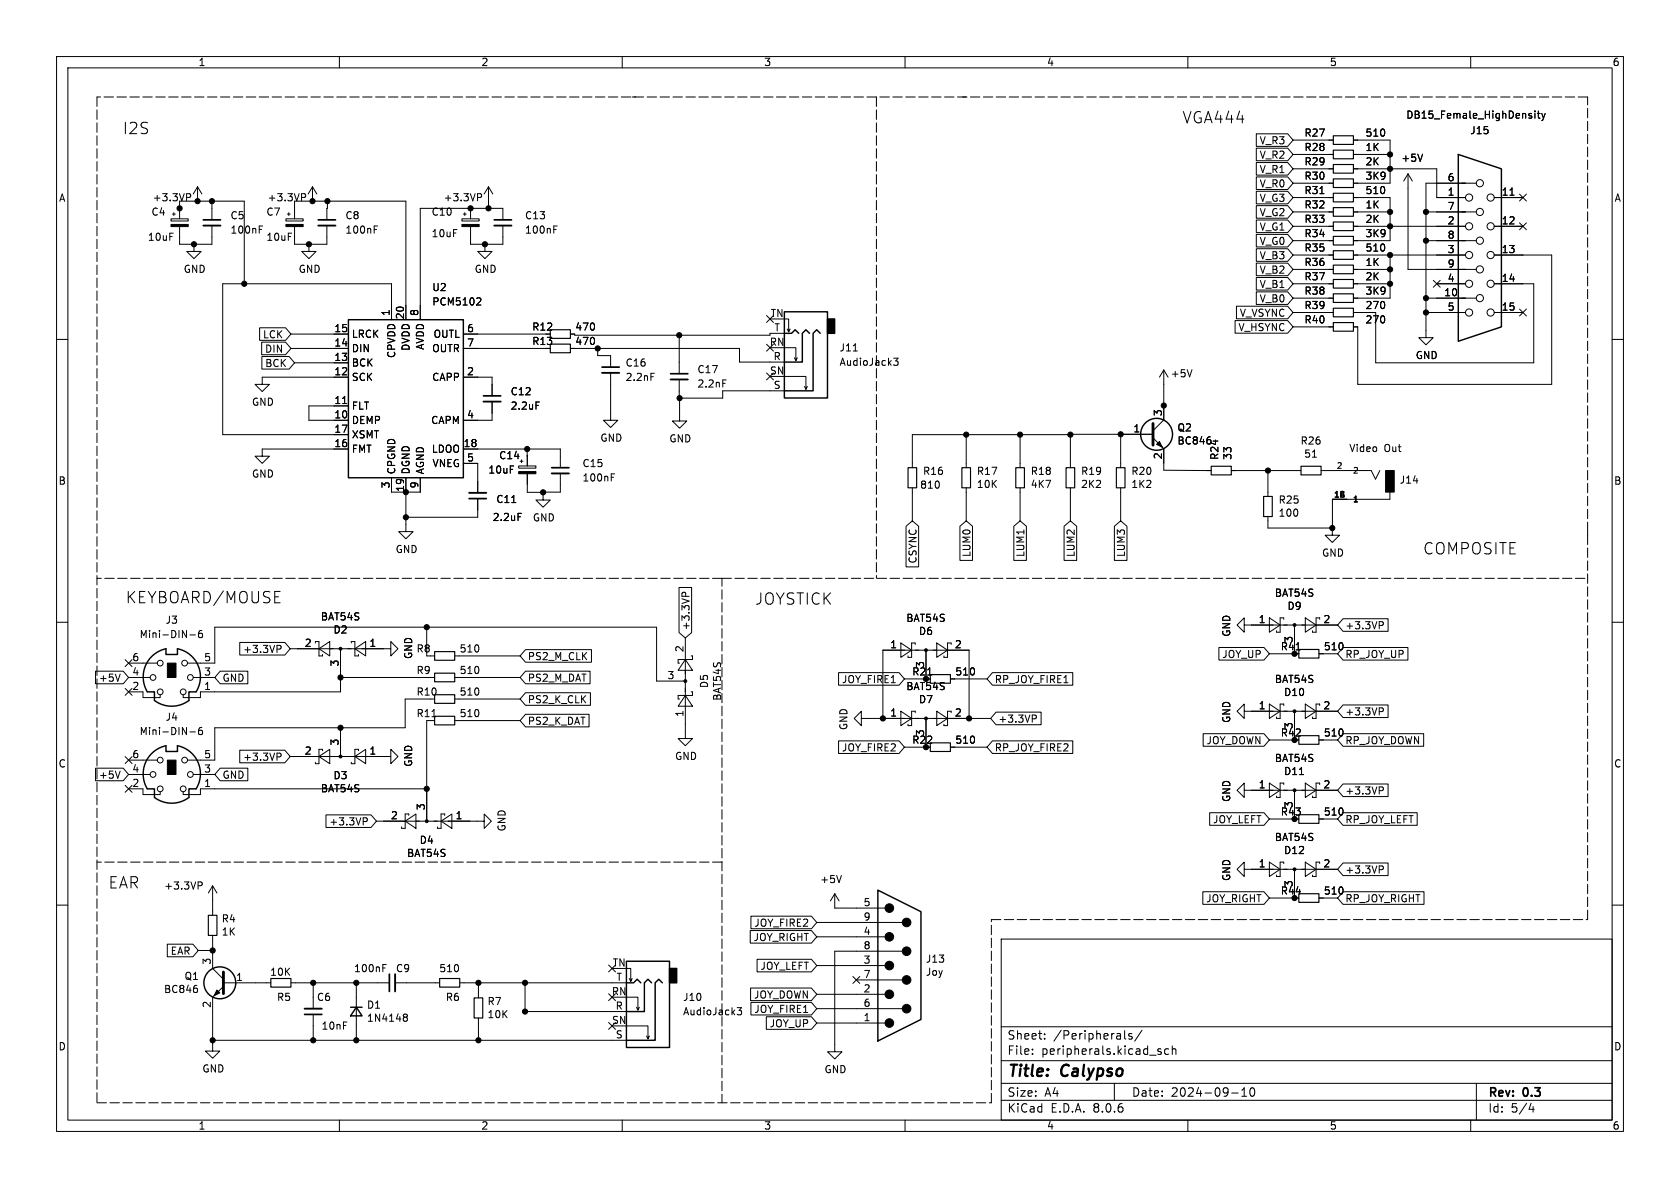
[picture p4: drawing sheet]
<svg xmlns="http://www.w3.org/2000/svg" width="297mm" height="210mm" viewBox="0 0 297 210" stroke-linecap="round" stroke-linejoin="round" font-family="sans-serif">
<g fill="none" stroke="#000" stroke-width=".18">
<path d="M10 10h277v190h-277zM12 12h273v186h-273zM60 10v2M110 10v2M160 10v2M210 10v2M260 10v2M271.4 19.6v.2M272 19.6v1.1l.3 .2M30.2 38.7h3.1v.4h-3.1zM30.5 37.8h.5M30.7 37.6v.5"/>
<path d="M31.7 38.7v-3.1h11.5v14.6M31.7 36.8h.2M33 34.2h.5l.2 .3-.1 .3-.6 .1M34.9 33l-.7 1.3M34.9 33v2.6M34.9 33l.8 1.3M37.5 35.6v3.3M37.5 39.9v3.3h-5.8v-3.1M45.8 39.9h.6M50.5 38.7h3.1v.4h-3.1zM50.8 37.8h.5M51.1 37.6v.5"/>
<path d="M52.1 38.7v-3.1h19.7v20.9M53.3 34.2h.5l.2 .3-.1 .3-.6 .1M55.2 33l-.7 1.3M55.2 33v2.6M55.2 33l.8 1.3M57.8 39.9v3.3h-5.7v-3.1M57.9 35.6l-.1 3.3M66.2 39.9h.6M81.7 38.7h3v.4h-3zM81.9 37.8h.5M82.2 37.6v.5M83.2 36.8v1.9"/>
<path d="M84.4 34.2h.5l.3 .3-.2 .3-.6 .1M86.4 33l-.8 1.3M86.4 33v3.8M86.4 33l.7 1.3M88.9 38.9v-2.1h-14.6v19.7M88.9 39.9v3.3h-5.7v-3.1M97.9 39.9h.6M222.1 26.2h5.5l1 1.1-1 1.1h-5.5zM222.1 38.9h5.5l1 1.1-1 1.1h-5.5zM222.1 28.7h5.5l1 1.1-1 1.2h-5.5zM222.1 33.8h5.5l1 1.1-1 1.1h-5.5zM222.1 31.3h5.5l1 1.1-1 1.1h-5.5z"/>
<path d="M222.1 23.7h5.5l1 1.1-1 1.1h-5.5zM222.1 36.4h5.5l1 1.1-1 1.1h-5.5zM228.6 27.3h7.1M228.6 32.4h7.1M228.6 29.8h7.1M228.6 34.9h7.1M228.6 24.8h7.1M228.6 37.5h7.1M233.3 34.2h.8M239.3 27.3h6.4M239.3 24.8h6.4v7.6h-6.4M239.3 29.8h14.7v5.1h5.1"/>
<path d="M239.3 34.9h6.4v7.6h-6.4M239.3 37.5h6.4M248.9 30.7v16.9h12.1M248.9 30.7l-.7 1.3M248.9 30.7l.8 1.3M251.5 27.2l-.4 1.3M252.1 37.5h8.9M261 32.4h-8.9v27.3h1.3l-1.3 1.3-1.3-1.3h1.3M264.2 34.9h5M266.9 34.5h.8M268.6 34.3l1.2 1.2M268.6 39.4l1.2 1.2"/>
<path d="M269.8 34.3l-1.2 1.2M269.8 39.4l-1.2 1.2M271.4 20.1v.8M271.8 20.1h.5M272.6 20.1l.3 .8M272.9 20.9l-.3 .4M273.2 20.1l-.3 .8M10 60h2M34.3 43.2v1.3h1.3l-1.3 1.2-1.3-1.2h1.3M45.8 40.6h.5M45.9 57.9h4.6l.9 1.2-.9 1.1h-4.6zM51.4 59.1h10.2"/>
<path d="M54.6 43.2v1.3h1.3l-1.3 1.2-1.3-1.2h1.3M66.2 40.6h.4M69.2 56.5v-6.3h-29.8v26.6h22.2M81.9 59.1h14.6M84.5 52.6l.4 .1 .1 .3-.8 .9h.8M85.7 43.2v1.3h1.3l-1.3 1.2-1.2-1.2h1.2M97.9 40.6h.4M100.8 59.1h.8M120.1 59.2v6.9M135.5 55.8l1.2 1.2M136.7 55.8l-1.2 1.2M138.7 56.4h.7v2.3l.3-.5"/>
<path d="M138.7 58.9h-2.6v.4h-34.5M139.2 58.2l.2 .5M218.3 56.7h9.3l1 1.1-1 1.1h-9.3zM218.6 54.1h9l1 1.1-1 1.2h-9zM222.1 46.5h5.5l1 1.1-1 1.1h-5.5zM222.1 41.4h5.5l1 1.1-1 1.2h-5.5zM222.1 44h5.5l1 1.1-1 1.1h-5.5zM222.1 51.6h5.5l1 1.1-1 1.1h-5.5zM222.1 49.1h5.5l1 1.1-1 1.1h-5.5zM228.6 57.8h7.1M228.6 47.6h7.1M228.6 52.7h7.1"/>
<path d="M228.6 42.5h7.1M228.6 40h7.1M228.6 45.1h7.1M228.6 50.2h7.1M228.6 55.2h7.1M239.3 47.6h6.4M239.3 40h19.8M239.3 45.1h19.8M239.3 50.2h6.4M245.7 45.1v7.6h-6.4M252.1 52.7h8.9M252.1 42.5h8.9"/>
<path d="M252.1 55.2h7M253.4 49.6l1.2 1.2M254 50.2h5.1M254.6 49.6l-1.2 1.2M264.2 45.1h10.1v22.8h-34.3v-10.1h-.7M264.2 50.2h6.9v13.9h-27.9v-8.9h-3.9M264.2 40h5M264.2 55.2h5M268.6 54.6l1.2 1.3M269.8 54.6l-1.2 1.3M285 60h2M46.3 60.5h4.2l.9 1.1-.9 1.1h-4.2z"/>
<path d="M46.3 63h4.8l1 1.1-1 1.1h-4.8zM51.4 61.6h10.2M52.1 64.1h9.5M60.6 71.3h.7M61.6 66.7h-15.2v1.2h1.2l-1.2 1.3-1.3-1.3h1.3M61.6 79.4h-15.2v1.2h1.2l-1.2 1.3-1.3-1.3h1.3M61.6 71.8h-7v2.5h7M81.9 66.7h5.1v3.3M81.9 61.6h14.6M81.9 79.4h17.2v3.3M87 71v3.3h-5.1M93.2 79.4v3"/>
<path d="M94.8 71.1h.6M100.8 61.6h29.9v2.4h8M105.7 61.6v1.3h2.2v2M107.9 65.9v8.4h1.3l-1.3 1.3-1.2-1.3h1.2M115.1 66h.6M120.1 67.1v3.3h7.7v-1.3h10.9M120.1 70.4v4h1.3l-1.3 1.3-1.2-1.3h1.2M127.8 67.2h.6M135.5 60.9l1.2 1.2M135.5 65.9l1.2 1.3M136.7 60.9l-1.2 1.2M136.7 65.9l-1.2 1.3"/>
<path d="M138.7 61.5h2v2.3l.3-.6M138.7 66.5h3.8v2.3l.2-.5M140.4 63.2l.3 .6M142.2 68.3l.3 .5M150.8 62h.8M158 63.3h.8l-.5 .5 .4 .1v.6l-.2 .1-.5-.1M170.8 76.8v5.9M180.3 76.8v5.9M189.2 76.8h-27.9v5.9M198.1 76.8v5.9M203.8 77.4l1.9 1.9v3.8l8.4 .1M203.8 76.8h-14.6v5.9"/>
<path d="M205.7 65.4v8.8l-1.9 1.9M205.7 65.4l-.7 1.3M205.7 65.4l.8 1.3M210.7 65.3l-.4 1.3M69.2 84.5v2.5h5.1v-2.5M71.8 84.5v9.5h1.2l-1.2 1.3-1.3-1.3h1.3M81.9 81.9h2.6v5.2M84.5 88.1v3.3h-12.7M90.5 88.8h.7M91.6 90.7h.6M91.7 82.4h3v.4h-3zM91.9 81.5h.6"/>
<path d="M92.2 81.3v.5M93.2 83.7v3.3h2.8M93.2 80.5v.1M99.1 83.7v3.3h-3.1v1.4h1.3l-1.3 1.3-1.3-1.3h1.3M108.1 84.4h.4M108.1 83.8h.6M160.2 93l1.1-.9 1.1 .9v7.2h-2.2zM161.3 86.2v5.9M169.7 93l1.1-.9 1.1 .9v6.1h-2.2zM170.8 86.2v5.9M179.2 93l1.1-.9 1.2 .9v6.1h-2.3zM180.3 86.2v5.9"/>
<path d="M188.1 93l1.1-.9 1.1 .9v6.1h-2.2zM189.2 86.2v5.9M197 93l1.1-.9 1.1 .9v6.1h-2.2zM198.1 86.2v5.9M217.7 83.2h12.3M224.2 83.2v4.6M224.2 91.3v2h11.3M232 80.8h.7M235.5 93.3v1.3h1.3l-1.3 1.3-1.2-1.3h1.2M235.6 83.2h.1M243.9 83.2l-.7 1.5-.8-1.5h-8.8M245.7 87v1.3h-10.1l-.1 5"/>
<path d="M10 110h2M16.9 118.6h4.9l.9 1.2-.9 1.1h-4.9zM21.2 119.2l-.4 1.2M22.1 116.6l1.2 1.2M22.7 117.2h5.1M22.7 119.8h3.8M23.3 116.6l-1.2 1.2M33.1 117.2h4.9v-6.3h78.1v9.5h5.1M33.6 112.2h.9M34.2 119.8h3.8M35.7 111.5h-.4a.85 .85 0 0 0 0 1.2l.5-.1v-.4l-.2-.3-.4 .1-.1 .2M38.9 118.6h4.9v2.3h-4.9l-.9-1.1z"/>
<path d="M42.4 113.6h8l.9 1.1-.9 1.1h-8zM48.6 106.6h.9M48.6 104.6h.9M49 114.1h.5l.2 .2-.1 .4h-.6M51.3 114.7h17.8v-1.3l1.3 1.3-1.3 1.3v-1.3M55.8 113.7v-.3h.6v2.6h.6v-.3M56.4 114.7l1.9-1.3v2.6zM60.2 114.7v7.6h-24.8v1h-3v-.5M60.2 119.8h16.6M62.1 113.7v-.3h.6v2.6h.7v-.3M62.7 114.7l1.9-1.3v2.6zM75.4 110.9v5.1"/>
<path d="M76.1 116h.7M80.4 116h11.5M80.4 119.8h11.5M92.9 118.6h11.4v2.3h-11.4l-1-1.1zM92.9 114.8h11.7v2.3h-11.7l-1-1.1zM120 103.9h2.3v7.9l-1.1 1-1.2-1zM120.6 105.4v-.5l.2-.2 .4 .1v.6M121.2 116.6l1.2 1.9h-2.5zM121.2 112.8v17.8h1.2l-1.2 1.2-1.3-1.2h1.3M122.2 116h.2v.6h-2.5v.6h.2M148.2 118.9h10.7l1 1.1-1 1.1h-10.7zM159.3 113.7l1.9 1.2-1.9 1.3z"/>
<path d="M161.8 113.9v-.2h-.6v2.5h-.7v-.2M163.7 114.9v5.1h-3.8M164 119.3h.7M165.6 113.7l1.9 1.2-1.9 1.3zM168.1 113.7h-.6v2.5h-.6v-.2M175.5 118.9h14.2v2.2h-14.2l-1-1.1zM215.5 114.5h8l.9 1.1-.9 1.1h-8zM220 110.5v-1.3l-1.3 1.3 1.3 1.3v-1.3h16.5M224.4 109.2l1.9 1.3-1.9 1.3zM226.9 109.5v-.3h-.6v2.6h-.6v-.3M228.9 110.5v5.1h-4.5M229.1 114.9h.8"/>
<path d="M230.8 109.2l1.9 1.3-1.9 1.3zM233.2 115.6h.7M233.3 109.2h-.6v2.6h-.7v-.3M237.4 114.5h11.5v2.2h-11.5l-.9-1.1zM237.4 109.4h8v2.2h-8l-.9-1.1zM243.8 109.9h.5l.3 .2-.2 .4-.6 .1M285 110h2M16.9 135.8h4.9l.9 1.1-.9 1.1h-4.9zM21.2 136.3l-.4 1.3M22.1 138.8l1.2 1.3M22.1 133.8l1.2 1.2M22.1 121.7l1.2 1.2"/>
<path d="M22.7 139.4h2.6v1.1h3v-.5M22.7 122.3h2.6v1h3v-.5M22.7 136.9h3.8M22.7 134.4h5.1M23.3 138.8l-1.2 1.3M23.3 133.8l-1.2 1.2M23.3 121.7l-1.2 1.2M33.6 129.4h.9M34.2 136.9h3.8M35.7 128.6l-.4 .1a.85 .85 0 0 0 0 1.2l.5-.2v-.4l-.2-.2h-.4l-.1 .2M38.9 135.8h4.9v2.2h-4.9l-.9-1.1zM42.4 132.6h8l.9 1.1-.9 1.1h-8z"/>
<path d="M49 133.1h.5l.2 .3-.1 .3-.6 .1M51.3 133.7h17.8v-1.2l1.3 1.2-1.3 1.3v-1.3M56.4 133.7l1.9-1.2v2.5zM57 132.7v-.2h-.6v2.5h-.6v-.3M60.2 128.7v5M62.7 133.7l1.9-1.2v2.5zM63.4 132.7v-.2h-.7v2.5h-.6v-.3M75.4 139.4h-40v1.1h-3v-.5M75.4 127.4v17.8M76.1 123.6h-4.5v5.1h-33.6v5.7h-4.9M76.4 126.7h.7M80.4 123.6h11.5"/>
<path d="M80.4 127.4h11.5M92.9 122.5h11.5v2.2h-11.5l-1-1.1zM92.9 126.3h11.2v2.2h-11.2l-1-1.1zM121.2 122.9l1.2 1.9h-2.5zM122.2 122.3h.2v.6h-2.5v.7h.2M148.2 131h10.7l1 1.1-1 1.1h-10.7zM152.3 127v-1.3l-1.3 1.3 1.3 1.3v-1.3h22.8M156.1 127v-12.1h15.2v12.1M159.3 125.7l1.9 1.3-1.9 1.3zM161.8 126v-.3h-.6v2.6h-.7v-.3M163.7 127v5.1h-3.8M165.6 125.7l1.9 1.3-1.9 1.3z"/>
<path d="M168 120h6.5M168 132.1h6.5M168.1 125.7h-.6v2.6h-.6v-.3M175.5 131h14.2v2.2h-14.2l-1-1.1zM176.1 125.9h8v2.2h-8l-1-1.1zM182.5 126.4h.5l.2 .2-.1 .4-.6 .1M212.7 129.7h10.8l.9 1.1-.9 1.1h-10.8zM220 125.7v-1.2l-1.3 1.2 1.3 1.3v-1.3h16.5M220 139.7v-1.3l-1.3 1.3 1.3 1.3v-1.3h16.5M224.4 124.5l1.9 1.2-1.9 1.3zM224.4 138.4l1.9 1.3-1.9 1.3zM226.9 124.7v-.2h-.6v2.5h-.6v-.3"/>
<path d="M226.9 138.7v-.3h-.6v2.6h-.6v-.3M228.9 125.7v5.1h-4.5M228.9 139.7v5.1h-4.5M229.7 136.9h.8M230.8 124.5l1.9 1.2-1.9 1.3zM230.8 138.4l1.9 1.3-1.9 1.3zM233.2 130.8h.7M233.3 124.5h-.6v2.5h-.7v-.3M233.3 138.4h-.6v2.6h-.7v-.3M237.4 129.7h14.3v2.2h-14.3l-.9-1.1zM237.4 124.6h8v2.2h-8l-.9-1.1zM237.4 138.6h8v2.2h-8l-.9-1.1z"/>
<path d="M243.8 125.1h.5l.3 .3-.2 .3-.6 .1M243.8 139.1h.5l.3 .2-.2 .4-.6 .1M10 160h2M35 155.9h.5l.2 .2-.1 .4-.6 .1M37.6 156.6v5.2M37.6 156.6l-.8 1.3M37.6 156.6l.8 1.3M57.6 144h8l.9 1.2-.9 1.1h-8zM64.2 144.6h.5l.2 .2-.1 .4h-.6M66.5 145.2h19.1v-1.3l1.3 1.3-1.3 1.2v-1.2M71.6 145.2l1.9-1.3v2.5zM72.3 144.1v-.2h-.7v2.5h-.6v-.2"/>
<path d="M78 145.2l1.9-1.3v2.5zM78.6 144.1v-.2h-.6v2.5h-.7v-.2M147.6 158v2.5h8.9M147.6 158l-.8 1.3M147.6 158l.7 1.3M148.8 154.8l-.5 1.2M212.6 157.6h10.9l.9 1.2-.9 1.1h-10.9zM213.9 143.7h9.6l.9 1.1-.9 1.1h-9.6zM220 153.7v-1.3l-1.3 1.3 1.3 1.2v-1.2h16.5M224.4 152.4l1.9 1.3-1.9 1.2zM226.9 152.7v-.3h-.6v2.5h-.6v-.2M228.9 153.7v5.1h-4.5"/>
<path d="M230.8 152.4l1.9 1.3-1.9 1.2zM233.2 158.8h.7M233.2 144.8h.7M233.3 152.4h-.6v2.5h-.7v-.2M237.4 157.6h14.3v2.3h-14.3l-.9-1.1zM237.4 143.7h13.1v2.2h-13.1l-.9-1.1zM237.4 152.6h8v2.2h-8l-.9-1.1zM243.8 153.1h.5l.3 .2-.2 .4h-.6M285 160h2M29.6 166.9h4.5l1 1.1-1 1.1h-4.5zM34.8 174.7l.1 .2-.1 .5M35.1 168h2.5"/>
<path d="M37.6 165.4v5.8l1.9 1.9M39.5 174.4l-1.9 1.9v9.5h1.3l-1.3 1.3-1.3-1.3h1.3M39.5 173.7h8.4M51.4 173.7h17.4M55.4 173.7v4.6M55.4 179.3v4.6M63 173.7v10.2M67.7 171.1h.4M67.7 170.5h.6M69.8 173.7h7.9M71.4 179.8h.1M71.4 179.3h.4l.2 .1v.2l-.2 .2"/>
<path d="M71.5 179.8h.3M71.5 179.8l-.1 .1M71.8 179.8l.2 .3v.3l-.2 .1h-.4M81.3 173.7h29.4M84.6 173.7v2.7M84.6 180v3.9M92.8 178.8h17.9M92.8 173.7v5.3M107.6 170.6l1.2 1.2M107.6 175.7l1.2 1.2M108.8 170.6l-1.2 1.2M108.8 175.7l-1.2 1.2"/>
<path d="M110.7 171.2h.8v2.3l.3-.5M110.7 176.3h2.1v2.3l.2-.5M111.3 173l.2 .5M112.5 178.1l.3 .5M130.3 178.1h.8l-.4 .5 .3 .1v.6l-.1 .1-.6-.1M132.6 164.5h10.8l1 1.1-1 1.1h-10.8zM132.7 174.7h10.7l1 1.1-1 1.1h-10.7zM132.8 162h10.6l1 1.1-1 1.1h-10.6zM132.8 177.2h10.6l1 1.1-1 1.1h-10.6zM133.8 169.6h9.6l1 1.1-1 1.1h-9.6zM135.5 179.7h7.9l1 1.1-1 1.2h-7.9zM144.4 178.3h15.1"/>
<path d="M144.4 175.8h12.1M144.4 170.7h12.1M144.4 165.6h12.1M144.4 163.1h15.1M150.8 172.6l1.2 1.2M151.4 173.2h8.1M152 172.6l-1.2 1.2M159.5 168.1h-11.9v17.8h1.2l-1.2 1.3-1.3-1.3h1.3M177 166h108v32h-108zM37.6 183.9h73.1M60 198v2M107.6 180.7l1.2 1.3"/>
<path d="M108.8 180.7l-1.2 1.3M110 198v2M110.7 181.4h3.9v2.2l.2-.5M114.3 183.1l.3 .5M144.4 180.8h12.1M160 198v2M177 194.5h108M177 191.5h108M177 187.5h108M177 181.5h108M182.5 186.3v.1M182.5 185.5v.1"/>
<path d="M184.7 183.6v.1M184.7 182.8v.1M197 191.5v3M198.8 182.2v1.3l.2 .2M200.1 182.8l-.4-.1-.2 .2 .1 .2 .5 .2v.3h-.6M201.9 182.1l-1.3 2M204.7 185.8l.5 .2 .1 .1-.1 .2-.4 .1M204.7 185.5h.5M206.6 185.5l-.4-.1-.3 .3v.4l.1 .2h.6M207.2 185.5l.3-.1 .3 .1 .1 .9M207.2 184.9v1.5M210 198v2"/>
<path d="M217.7 193.2h1.2M219.5 193.8h.9M219.5 192.7l.5-.4v1.5M221.2 192.4l.1-.1a.81 .81 0 0 1 .6 .6 .81 .81 0 0 1-.3 .8l-.1 .1a.81 .81 0 0 1-.6-.6 .81 .81 0 0 1 .3-.8zM260 198v2M261 191.5v6.5M270.7 195l-.4 1.1h.9M271 195.6v1"/>
<circle cx="259.7" cy="34.9" r=".63"/>
<circle cx="261.6" cy="32.4" r=".63"/>
<circle cx="261.6" cy="37.5" r=".63"/>
<circle cx="263.5" cy="34.9" r=".63"/>
<circle cx="259.7" cy="55.2" r=".63"/>
<circle cx="259.7" cy="40" r=".63"/>
<circle cx="259.7" cy="45.1" r=".63"/>
<circle cx="259.7" cy="50.2" r=".63"/>
<circle cx="261.6" cy="52.7" r=".63"/>
<circle cx="261.6" cy="42.5" r=".63"/>
<circle cx="261.6" cy="47.6" r=".63"/>
<circle cx="263.5" cy="40" r=".63"/>
<circle cx="263.5" cy="55.2" r=".63"/>
<circle cx="263.5" cy="45.1" r=".63"/>
<circle cx="263.5" cy="50.2" r=".63"/>
<circle cx="27.1" cy="119.8" r=".51"/>
<circle cx="28.3" cy="117.2" r=".51"/>
<circle cx="32.6" cy="117.2" r=".51"/>
<circle cx="33.7" cy="119.8" r=".51"/>
<circle cx="27.1" cy="136.9" r=".51"/>
<circle cx="28.3" cy="122.3" r=".51"/>
<circle cx="28.3" cy="139.4" r=".51"/>
<circle cx="28.3" cy="134.4" r=".51"/>
<circle cx="32.4" cy="122.3" r=".51"/>
<circle cx="32.4" cy="139.4" r=".51"/>
<circle cx="32.6" cy="134.4" r=".51"/>
<circle cx="33.7" cy="136.9" r=".51"/>
</g>
<g fill="#000" stroke="#000" stroke-width=".18">
<path d="M30.2 39.7h3.1v.4h-3.1zM50.5 39.7h3.1v.4h-3.1zM81.7 39.7h3v.4h-3zM204.5 78.6l.5-.6 .5 1.1zM91.7 83.4h3v.3h-3zM245 83.2h1.5v3.8h-1.5zM29.6 117.2h1.5v2.6h-1.5zM29.6 134.4h1.5v2.5h-1.5zM38.4 175l.5 .5-1.1 .5z"/>
<circle cx="31.7" cy="36.8" r=".46"/>
<circle cx="34.9" cy="35.6" r=".46"/>
<circle cx="37.5" cy="35.6" r=".46"/>
<circle cx="55.2" cy="35.6" r=".46"/>
<circle cx="57.9" cy="35.6" r=".46"/>
<circle cx="83.2" cy="36.8" r=".46"/>
<circle cx="86.4" cy="36.8" r=".46"/>
<circle cx="245.7" cy="27.3" r=".46"/>
<circle cx="245.7" cy="29.8" r=".46"/>
<circle cx="245.7" cy="37.5" r=".46"/>
<circle cx="252.1" cy="37.5" r=".46"/>
<circle cx="34.3" cy="43.2" r=".46"/>
<circle cx="43.2" cy="50.2" r=".46"/>
<circle cx="54.6" cy="43.2" r=".46"/>
<circle cx="85.7" cy="43.2" r=".46"/>
<circle cx="120.1" cy="59.3" r=".46"/>
<circle cx="245.7" cy="40" r=".46"/>
<circle cx="245.7" cy="50.2" r=".46"/>
<circle cx="245.7" cy="47.6" r=".46"/>
<circle cx="245.7" cy="45.1" r=".46"/>
<circle cx="252.1" cy="42.5" r=".46"/>
<circle cx="252.1" cy="52.7" r=".46"/>
<circle cx="252.1" cy="55.2" r=".46"/>
<circle cx="93.2" cy="79.4" r=".46"/>
<circle cx="105.7" cy="61.6" r=".46"/>
<circle cx="120.1" cy="70.4" r=".46"/>
<circle cx="170.8" cy="76.8" r=".46"/>
<circle cx="180.3" cy="76.8" r=".46"/>
<circle cx="189.2" cy="76.8" r=".46"/>
<circle cx="198.1" cy="76.8" r=".46"/>
<circle cx="205.7" cy="71.7" r=".46"/>
<circle cx="71.8" cy="91.4" r=".46"/>
<circle cx="71.8" cy="87" r=".46"/>
<circle cx="96" cy="87" r=".46"/>
<circle cx="224.2" cy="83.2" r=".46"/>
<circle cx="235.5" cy="93.3" r=".46"/>
<circle cx="60.2" cy="119.8" r=".46"/>
<circle cx="60.2" cy="114.7" r=".25"/>
<circle cx="75.4" cy="110.9" r=".46"/>
<circle cx="163.7" cy="114.9" r=".25"/>
<circle cx="228.9" cy="115.6" r=".46"/>
<circle cx="228.9" cy="110.5" r=".25"/>
<circle cx="60.2" cy="128.7" r=".46"/>
<circle cx="60.2" cy="133.7" r=".25"/>
<circle cx="75.4" cy="139.4" r=".46"/>
<circle cx="121.2" cy="120.4" r=".25"/>
<circle cx="156.1" cy="127" r=".46"/>
<circle cx="163.7" cy="132.1" r=".46"/>
<circle cx="163.7" cy="120" r=".46"/>
<circle cx="163.7" cy="127" r=".25"/>
<circle cx="171.3" cy="127" r=".46"/>
<circle cx="228.9" cy="130.8" r=".46"/>
<circle cx="228.9" cy="139.7" r=".25"/>
<circle cx="228.9" cy="125.7" r=".25"/>
<circle cx="75.4" cy="145.2" r=".25"/>
<circle cx="228.9" cy="144.8" r=".46"/>
<circle cx="228.9" cy="158.8" r=".46"/>
<circle cx="228.9" cy="153.7" r=".25"/>
<circle cx="37.6" cy="168" r=".46"/>
<circle cx="55.4" cy="173.7" r=".46"/>
<circle cx="63" cy="173.7" r=".46"/>
<circle cx="84.6" cy="173.7" r=".46"/>
<circle cx="92.8" cy="178.8" r=".46"/>
<circle cx="92.8" cy="173.7" r=".46"/>
<circle cx="157.2" cy="160.5" r=".76"/>
<circle cx="157.2" cy="165.6" r=".76"/>
<circle cx="157.2" cy="170.7" r=".76"/>
<circle cx="157.2" cy="175.8" r=".76"/>
<circle cx="160.3" cy="163.1" r=".76"/>
<circle cx="160.3" cy="173.2" r=".76"/>
<circle cx="160.3" cy="168.1" r=".76"/>
<circle cx="160.3" cy="178.3" r=".76"/>
<circle cx="37.6" cy="183.9" r=".46"/>
<circle cx="55.4" cy="183.9" r=".46"/>
<circle cx="63" cy="183.9" r=".46"/>
<circle cx="84.6" cy="183.9" r=".46"/>
<circle cx="157.2" cy="180.8" r=".76"/>
</g>
<g fill="none" stroke="#000" stroke-width=".2">
<path d="M235.7 26.5h3.6v1.6h-3.6zM235.7 31.6h3.6v1.5h-3.6zM235.7 29.1h3.6v1.5h-3.6zM235.7 24h3.6v1.5h-3.6zM235.7 36.7h3.6v1.5h-3.6zM235.7 39.2h3.6v1.6h-3.6zM235.7 34.2h3.6v1.5h-3.6zM97.3 58.3h3.5v1.5h-3.5zM235.7 57h3.6v1.5h-3.6zM235.7 46.9h3.6v1.5h-3.6zM235.7 51.9h3.6v1.6h-3.6zM235.7 41.8h3.6v1.5h-3.6z"/>
<path d="M235.7 54.5h3.6v1.5h-3.6zM235.7 49.4h3.6v1.5h-3.6zM235.7 44.3h3.6v1.5h-3.6zM97.3 60.8h3.5v1.6h-3.5zM160.5 82.7h1.6v3.5h-1.6zM170.1 82.7h1.5v3.5h-1.5zM179.6 82.7h1.5v3.5h-1.5zM188.5 82.7h1.5v3.5h-1.5zM197.4 82.7h1.5v3.5h-1.5zM214.1 82.4h3.6v1.5h-3.6zM223.4 87.8h1.5v3.5h-1.5zM230 82.4h3.6v1.5h-3.6z"/>
<path d="M76.8 119h3.6v1.5h-3.6zM76.8 115.2h3.6v1.5h-3.6zM164.5 119.3h3.5v1.5h-3.5zM229.6 114.8h3.6v1.5h-3.6zM76.8 122.8h3.6v1.5h-3.6zM76.8 126.6h3.6v1.5h-3.6zM164.5 131.3h3.5v1.5h-3.5zM229.6 130h3.6v1.6h-3.6zM229.6 158h3.6v1.5h-3.6zM229.6 144h3.6v1.5h-3.6zM36.8 161.8h1.6v3.6h-1.6zM47.9 173h3.5v1.5h-3.5z"/>
<path d="M77.7 173h3.6v1.5h-3.6zM83.8 176.4h1.5v3.6h-1.5z"/>
</g>
<g fill="none" stroke="#000" stroke-width=".25">
<path d="M257.8 27.3l7.6 2.5v28l-7.6 2.5zM61.6 56.5h20.3v28h-20.3zM138.7 55.1h7.6v15.3h-7.6zM138.7 58.9h1.2l.7-.6 .6 .6M143.1 58.9l-.6-.6-.7 .6v5.1h-3.1M145 58.9l-.6-.6-.7 .6v10.2h-5M26.7 116.2l1-.8 1.6-.7v1h2.1v-1a5 5 0 0 1 3.3 7.6h-1.3v1.5a5.1 5.1 0 0 1-6.1 0v-1.5h-1.3a5.1 5.1 0 0 1 .7-6.1zM26.7 133.4l1-.9 1.6-.7v1h2.1v-1a5 5 0 0 1 3.3 7.6h-1.3v1.6a5.1 5.1 0 0 1-6.1 0v-1.6h-1.3a5.1 5.1 0 0 1 .7-6zM155.2 157.4l7.6 3.8v19l-7.6 3.8zM62 178.1h2M63 178.1l1 1.5h-2zM110.7 169.9h7.7v15.3h-7.7z"/>
<path d="M110.7 173.7h1.3l.6-.6 .7 .6M115.2 173.7l-.6-.6-.7 .6v5.1h-3.2M117.1 173.7l-.6-.6-.7 .6v10.2h-5.1"/>
<circle cx="204.5" cy="76.8" r="2.82"/>
<circle cx="38.9" cy="173.7" r="2.82"/>
</g>
<path d="M35.9 39.9h3.1M56.3 39.9h3M87.4 39.9h3M85.5 71h3M106.4 65.9h3.1M118.6 67.1h3M82.9 87.1h3.1M97.5 83.7h3.1M53.8 178.3h3.1M69.8 172.2v3.1" fill="none" stroke="#000" stroke-width=".33"/>
<path d="M35.9 38.9h3.1M56.3 38.9h3M87.4 38.9h3M85.5 70h3M106.4 64.9h3.1M118.6 66.1h3M82.9 88.1h3.1M97.5 82.7h3.1M53.8 179.3h3.1M68.8 172.2v3.1" fill="none" stroke="#000" stroke-width=".3"/>
<path d="M203.8 74.9v3.8M39.5 171.8v3.8" fill="none" stroke="#000" stroke-width=".51"/>
<path d="M146.3 56.4h1.3v2.5h-1.3zM118.4 171.2h1.2v2.5h-1.2z" fill="#000" stroke="#000" stroke-width=".25"/>
<g fill="none" stroke="#000" stroke-width=".18" stroke-dasharray="1.7 .6">
<path d="M17.1 17.1v177.8M111.8 17.1h.6M154.9 17.1v85.1M170.2 17.1h.6M280.7 17.1h-263.6M280.7 94v.6M127.6 111.1v83.8M127.6 110.5v-8.3M127.6 102.2h-110.5M127.6 102.2h153.1M127.6 152.4h-110.5M175.3 162.6h105.4"/>
<path d="M280.7 162.6v-145.5M17.1 194.9h158.2M175.3 194.9v-32.3"/>
</g>
<g font-size="2.8">
<text x="21.6" y="23.9">I2S</text>
<text x="208.9" y="22">VGA444</text>
<text x="251.5" y="98.2">COMPOSITE</text>
<text x="22.1" y="106.8">KEYBOARD/MOUSE</text>
<text x="133.3" y="107.1">JOYSTICK</text>
<text x="19" y="157.2">EAR</text>
<text x="178" y="190.9">Title:</text>
<text x="187.7" y="190.9">Calypso</text>
</g>
<g font-size="2.1">
<text x="178" y="184">Sheet:</text>
<text x="186.2" y="184">/Peripherals/</text>
<text x="178" y="186.7">File:</text>
<text x="184.1" y="186.7">peripherals.kicad_sch</text>
<text x="178" y="196.9">KiCad</text>
<text x="178" y="194.1">Size:</text>
<text x="184.7" y="194.1">A4</text>
<text x="185.7" y="196.9">E.D.A.</text>
<text x="193.3" y="196.9">8.0.6</text>
<text x="200" y="194.1">Date:</text>
<text x="207" y="194.1">2024-09-10</text>
<text x="263" y="194.3">Rev:</text>
<text x="263" y="196.9">Id:</text>
<text x="267.1" y="196.9">5/4</text>
<text x="269.4" y="194.3">0.3</text>
</g>
<g font-size="1.8">
<text x="35" y="11.9">1</text>
<text x="85" y="11.9">2</text>
<text x="135" y="11.9">3</text>
<text x="185" y="11.9">4</text>
<text x="235" y="11.9">5</text>
<text x="285" y="11.9">6</text>
<text x="248.5" y="21.2">DB15_Female_HighDensity</text>
<text x="259.8" y="23.9">J15</text>
<text x="222.6" y="28.3">V_R2</text>
<text x="222.6" y="25.7">V_R3</text>
<text x="230.5" y="26.9">R28</text>
<text x="230.5" y="29.4">R29</text>
<text x="230.5" y="24.4">R27</text>
<text x="241.3" y="26.9">1K</text>
<text x="241.3" y="29.4">2K</text>
<text x="241.3" y="24.4">510</text>
<text x="247.6" y="28.8">+5V</text>
<text x="10.3" y="35.9">A</text>
<text x="26.9" y="35.8">+3.3VP</text>
<text x="47.2" y="35.8">+3.3VP</text>
<text x="78.3" y="35.8">+3.3VP</text>
<text x="222.6" y="30.8">V_R1</text>
<text x="222.6" y="35.9">V_G3</text>
<text x="222.6" y="33.3">V_R0</text>
<text x="230.5" y="32">R30</text>
<text x="230.5" y="34.5">R31</text>
<text x="241.3" y="34.5">510</text>
<text x="241.3" y="32">3K9</text>
<text x="255.8" y="34.7">1</text>
<text x="255.8" y="32.1">6</text>
<text x="265.4" y="34.7">11</text>
<text x="285.3" y="35.9">A</text>
<text x="26.7" y="38.3">C4</text>
<text x="40.6" y="39">C5</text>
<text x="40.6" y="41.5">100nF</text>
<text x="47" y="38.3">C7</text>
<text x="61" y="39">C8</text>
<text x="61" y="41.5">100nF</text>
<text x="76.2" y="38.3">C10</text>
<text x="92.7" y="41.5">100nF</text>
<text x="92.7" y="39">C13</text>
<text x="222.6" y="41">V_G1</text>
<text x="222.6" y="38.4">V_G2</text>
<text x="230.5" y="37.1">R32</text>
<text x="230.5" y="39.6">R33</text>
<text x="241.3" y="37.1">1K</text>
<text x="241.3" y="39.6">2K</text>
<text x="255.8" y="39.8">2</text>
<text x="255.8" y="37.2">7</text>
<text x="265.4" y="39.8">12</text>
<text x="26" y="42.8">10uF</text>
<text x="47" y="42.8">10uF</text>
<text x="76.2" y="42.1">10uF</text>
<text x="222.6" y="43.5">V_G0</text>
<text x="222.6" y="46">V_B3</text>
<text x="230.5" y="47.2">R36</text>
<text x="230.5" y="42.1">R34</text>
<text x="230.5" y="44.7">R35</text>
<text x="241.3" y="47.2">1K</text>
<text x="241.3" y="44.7">510</text>
<text x="241.3" y="42.1">3K9</text>
<text x="255.8" y="44.8">3</text>
<text x="255.8" y="42.3">8</text>
<text x="255.8" y="47.4">9</text>
<text x="265.4" y="44.8">13</text>
<text x="32.4" y="48.4">GND</text>
<text x="52.7" y="48.4">GND</text>
<text x="76.3" y="51.7">U2</text>
<text x="83.8" y="48.4">GND</text>
<text x="222.6" y="48.6">V_B2</text>
<text x="222.6" y="53.7">V_B0</text>
<text x="222.6" y="51.1">V_B1</text>
<text x="230.5" y="52.3">R38</text>
<text x="230.5" y="49.8">R37</text>
<text x="241.3" y="49.8">2K</text>
<text x="241.3" y="52.3">3K9</text>
<text x="255.2" y="52.5">10</text>
<text x="255.8" y="49.9">4</text>
<text x="265.4" y="49.9">14</text>
<text x="59" y="58.8">15</text>
<text x="62.1" y="59.9">LRCK</text>
<text x="69" y="56" transform="rotate(-90 69 56)">1</text>
<text x="71.5" y="56.6" transform="rotate(-90 71.5 56.6)">20</text>
<text x="74" y="56" transform="rotate(-90 74 56)">8</text>
<text x="76.3" y="54.2">PCM5102</text>
<text x="76.5" y="59.9">OUTL</text>
<text x="82.5" y="58.8">6</text>
<text x="94" y="58.6">R12</text>
<text x="101.6" y="58.6">470</text>
<text x="136.1" y="56.1">TN</text>
<text x="136.8" y="58.7">T</text>
<text x="218.8" y="58.7">V_HSYNC</text>
<text x="219.1" y="56.2">V_VSYNC</text>
<text x="230.5" y="57.4">R40</text>
<text x="230.5" y="54.8">R39</text>
<text x="241.3" y="57.4">270</text>
<text x="241.3" y="54.8">270</text>
<text x="255.8" y="55">5</text>
<text x="265.4" y="55">15</text>
<text x="46.4" y="60">LCK</text>
<text x="46.8" y="62.5">DIN</text>
<text x="46.8" y="65.1">BCK</text>
<text x="59" y="63.9">13</text>
<text x="59" y="61.3">14</text>
<text x="62.1" y="65">BCK</text>
<text x="62.1" y="62.5">DIN</text>
<text x="70.1" y="63.4" transform="rotate(-90 70.1 63.4)">CPVDD</text>
<text x="72.6" y="62.1" transform="rotate(-90 72.6 62.1)">DVDD</text>
<text x="75.2" y="61.9" transform="rotate(-90 75.2 61.9)">AVDD</text>
<text x="76.3" y="62.5">OUTR</text>
<text x="82.5" y="61.3">7</text>
<text x="94" y="61.2">R13</text>
<text x="101.6" y="61.2">470</text>
<text x="110.5" y="65">C16</text>
<text x="136" y="61.2">RN</text>
<text x="136.7" y="63.8">R</text>
<text x="148.3" y="62.3">J11</text>
<text x="148.3" y="64.9">AudioJack3</text>
<text x="250.2" y="63.7">GND</text>
<text x="44.4" y="71.9">GND</text>
<text x="59" y="71.5">11</text>
<text x="59" y="66.4">12</text>
<text x="62.1" y="67.5">SCK</text>
<text x="76.3" y="67.5">CAPP</text>
<text x="82.5" y="66.4">2</text>
<text x="90.2" y="70.1">C12</text>
<text x="110.5" y="67.5">2.2nF</text>
<text x="123.2" y="66.2">C17</text>
<text x="123.2" y="68.7">2.2nF</text>
<text x="136" y="66.3">SN</text>
<text x="136.7" y="68.8">S</text>
<text x="206.9" y="66.9">+5V</text>
<text x="59" y="74">10</text>
<text x="59" y="76.6">17</text>
<text x="62.1" y="75.2">DEMP</text>
<text x="62.1" y="72.6">FLT</text>
<text x="62.1" y="77.7">XSMT</text>
<text x="76.1" y="75.2">CAPM</text>
<text x="82.5" y="74">4</text>
<text x="90.2" y="72.6">2.2uF</text>
<text x="200.3" y="76.5">1</text>
<text x="205.5" y="73.7" transform="rotate(-90 205.5 73.7)">3</text>
<text x="208.1" y="76.5">Q2</text>
<text x="59" y="79.1">16</text>
<text x="62.1" y="80.2">FMT</text>
<text x="70.1" y="83.9" transform="rotate(-90 70.1 83.9)">CPGND</text>
<text x="72.6" y="83.9" transform="rotate(-90 72.6 83.9)">DGND</text>
<text x="75.2" y="83.9" transform="rotate(-90 75.2 83.9)">AGND</text>
<text x="76.2" y="80.2">LDOO</text>
<text x="76.4" y="82.8">VNEG</text>
<text x="81.9" y="79.1">18</text>
<text x="82.5" y="81.7">5</text>
<text x="86.2" y="83.9">10uF</text>
<text x="88.1" y="81.4">C14</text>
<text x="102.9" y="82.8">C15</text>
<text x="106" y="78.3">GND</text>
<text x="118.2" y="78.4">GND</text>
<text x="205.5" y="81.3" transform="rotate(-90 205.5 81.3)">2</text>
<text x="208.1" y="78.8">BC846</text>
<text x="215.6" y="81.4" transform="rotate(-90 215.6 81.4)">R24</text>
<text x="217.9" y="81.4" transform="rotate(-90 217.9 81.4)">33</text>
<text x="229.8" y="78.8">R26</text>
<text x="230.5" y="81.1">51</text>
<text x="238.4" y="80.1">Video</text>
<text x="244.7" y="80.1">Out</text>
<text x="10.3" y="85.9">B</text>
<text x="44.4" y="84.6">GND</text>
<text x="69" y="86.4" transform="rotate(-90 69 86.4)">3</text>
<text x="71.5" y="87" transform="rotate(-90 71.5 87)">19</text>
<text x="74" y="86.4" transform="rotate(-90 74 86.4)">9</text>
<text x="87.6" y="89.1">C11</text>
<text x="102.9" y="85.3">100nF</text>
<text x="162.6" y="86.6">810</text>
<text x="163.1" y="84.2">R16</text>
<text x="172.6" y="84.2">R17</text>
<text x="172.6" y="86.5">10K</text>
<text x="182.1" y="84.2">R18</text>
<text x="182.1" y="86.5">4K7</text>
<text x="191" y="84.2">R19</text>
<text x="191" y="86.5">2K2</text>
<text x="199.9" y="84.2">R20</text>
<text x="199.9" y="86.5">1K2</text>
<text x="225.9" y="89.2">R25</text>
<text x="247.4" y="85.7">J14</text>
<text x="285.3" y="85.9">B</text>
<text x="87" y="92.3">2.2uF</text>
<text x="94.1" y="92.4">GND</text>
<text x="225.9" y="91.5">100</text>
<text x="69.8" y="98">GND</text>
<text x="162.2" y="99.7" transform="rotate(-90 162.2 99.7)">CSYNC</text>
<text x="171.8" y="98.6" transform="rotate(-90 171.8 98.6)">LUM0</text>
<text x="181.3" y="98.6" transform="rotate(-90 181.3 98.6)">LUM1</text>
<text x="190.2" y="98.6" transform="rotate(-90 190.2 98.6)">LUM2</text>
<text x="199.1" y="98.6" transform="rotate(-90 199.1 98.6)">LUM3</text>
<text x="233.6" y="98.6">GND</text>
<text x="225.3" y="105.7">BAT54S</text>
<text x="24.6" y="113">Mini-DIN-6</text>
<text x="29.2" y="110.5">J3</text>
<text x="56.6" y="109.9">BAT54S</text>
<text x="58.9" y="112.2">D2</text>
<text x="122.1" y="111.5" transform="rotate(-90 122.1 111.5)">+3.3VP</text>
<text x="160.1" y="110.1">BAT54S</text>
<text x="162.4" y="112.4">D6</text>
<text x="217.7" y="112.7" transform="rotate(-90 217.7 112.7)">GND</text>
<text x="222.4" y="110.2">1</text>
<text x="227.5" y="108">D9</text>
<text x="228.6" y="113.7" transform="rotate(-90 228.6 113.7)">3</text>
<text x="233.9" y="110.2">2</text>
<text x="237.7" y="111.4">+3.3VP</text>
<text x="23.3" y="119.5">4</text>
<text x="23.3" y="117">6</text>
<text x="36" y="119.5">3</text>
<text x="36" y="117">5</text>
<text x="42.9" y="115.6">+3.3VP</text>
<text x="53.8" y="114.4">2</text>
<text x="59.9" y="117.9" transform="rotate(-90 59.9 117.9)">3</text>
<text x="65.2" y="114.4">1</text>
<text x="73.1" y="116.6" transform="rotate(-90 73.1 116.6)">GND</text>
<text x="73.5" y="119.4">R9</text>
<text x="73.5" y="115.5">R8</text>
<text x="81.2" y="119.4">510</text>
<text x="81.2" y="115.5">510</text>
<text x="93.2" y="116.9">PS2_M_CLK</text>
<text x="120.9" y="115.4" transform="rotate(-90 120.9 115.4)">2</text>
<text x="157.3" y="114.7">1</text>
<text x="161.2" y="119.6">R21</text>
<text x="163.4" y="118.2" transform="rotate(-90 163.4 118.2)">3</text>
<text x="168.7" y="114.7">2</text>
<text x="168.8" y="119.6">510</text>
<text x="216" y="116.5">JOY_UP</text>
<text x="226.3" y="115.2">R41</text>
<text x="233.9" y="115.2">510</text>
<text x="237.7" y="116.5">RP_JOY_UP</text>
<text x="17.4" y="120.7">+5V</text>
<text x="23.3" y="122">2</text>
<text x="36" y="122">1</text>
<text x="39.2" y="120.7">GND</text>
<text x="73.5" y="123.2">R10</text>
<text x="81.2" y="123.2">510</text>
<text x="93.2" y="124.5">PS2_K_CLK</text>
<text x="93.2" y="120.7">PS2_M_DAT</text>
<text x="117.9" y="120.1">3</text>
<text x="125.4" y="121.7" transform="rotate(-90 125.4 121.7)">D5</text>
<text x="127.7" y="124" transform="rotate(-90 127.7 124)">BAT54S</text>
<text x="148.7" y="121">JOY_FIRE1</text>
<text x="160.1" y="122.2">BAT54S</text>
<text x="162.4" y="124.5">D7</text>
<text x="175.8" y="121">RP_JOY_FIRE1</text>
<text x="222.4" y="125.5">1</text>
<text x="225.3" y="120.9">BAT54S</text>
<text x="226.9" y="123.2">D10</text>
<text x="233.9" y="125.5">2</text>
<text x="24.6" y="130.1">Mini-DIN-6</text>
<text x="29.2" y="127.6">J4</text>
<text x="59.9" y="131.9" transform="rotate(-90 59.9 131.9)">3</text>
<text x="73.5" y="127">R11</text>
<text x="81.2" y="127">510</text>
<text x="93.2" y="128.3">PS2_K_DAT</text>
<text x="120.9" y="126.8" transform="rotate(-90 120.9 126.8)">1</text>
<text x="150" y="129.2" transform="rotate(-90 150 129.2)">GND</text>
<text x="157.3" y="126.7">1</text>
<text x="161.2" y="131.7">R22</text>
<text x="163.4" y="130.2" transform="rotate(-90 163.4 130.2)">3</text>
<text x="168.7" y="126.7">2</text>
<text x="168.8" y="131.7">510</text>
<text x="176.4" y="128">+3.3VP</text>
<text x="213.2" y="131.8">JOY_DOWN</text>
<text x="217.7" y="127.9" transform="rotate(-90 217.7 127.9)">GND</text>
<text x="226.3" y="130.4">R42</text>
<text x="228.6" y="129" transform="rotate(-90 228.6 129)">3</text>
<text x="233.9" y="130.4">510</text>
<text x="237.7" y="131.8">RP_JOY_DOWN</text>
<text x="237.7" y="126.7">+3.3VP</text>
<text x="10.3" y="135.9">C</text>
<text x="17.4" y="137.9">+5V</text>
<text x="23.3" y="136.7">4</text>
<text x="23.3" y="134.1">6</text>
<text x="36" y="136.7">3</text>
<text x="36" y="134.1">5</text>
<text x="39.2" y="137.9">GND</text>
<text x="42.9" y="134.7">+3.3VP</text>
<text x="53.8" y="133.5">2</text>
<text x="58.9" y="137.9">D3</text>
<text x="65.2" y="133.5">1</text>
<text x="73.1" y="135.6" transform="rotate(-90 73.1 135.6)">GND</text>
<text x="119.2" y="134.5">GND</text>
<text x="148.7" y="133">JOY_FIRE2</text>
<text x="175.8" y="133">RP_JOY_FIRE2</text>
<text x="225.3" y="134.9">BAT54S</text>
<text x="226.9" y="137.2">D11</text>
<text x="285.3" y="135.9">C</text>
<text x="23.3" y="139.2">2</text>
<text x="36" y="139.2">1</text>
<text x="56.6" y="140.3">BAT54S</text>
<text x="75.2" y="143.3" transform="rotate(-90 75.2 143.3)">3</text>
<text x="217.7" y="141.9" transform="rotate(-90 217.7 141.9)">GND</text>
<text x="222.4" y="139.4">1</text>
<text x="228.6" y="142.9" transform="rotate(-90 228.6 142.9)">3</text>
<text x="233.9" y="139.4">2</text>
<text x="237.7" y="140.7">+3.3VP</text>
<text x="58.1" y="146.1">+3.3VP</text>
<text x="69" y="144.9">2</text>
<text x="74.1" y="149.4">D4</text>
<text x="80.4" y="144.9">1</text>
<text x="89.6" y="147.1" transform="rotate(-90 89.6 147.1)">GND</text>
<text x="214.3" y="145.7">JOY_LEFT</text>
<text x="225.3" y="148.9">BAT54S</text>
<text x="226.3" y="144.4">R43</text>
<text x="233.9" y="144.4">510</text>
<text x="237.7" y="145.7">RP_JOY_LEFT</text>
<text x="71.9" y="151.7">BAT54S</text>
<text x="217.7" y="155.8" transform="rotate(-90 217.7 155.8)">GND</text>
<text x="222.4" y="153.4">1</text>
<text x="226.9" y="151.2">D12</text>
<text x="233.9" y="153.4">2</text>
<text x="237.7" y="154.6">+3.3VP</text>
<text x="28.9" y="157.5">+3.3VP</text>
<text x="144.9" y="156.3">+5V</text>
<text x="152.6" y="160.3">5</text>
<text x="213.1" y="159.7">JOY_RIGHT</text>
<text x="226.3" y="158.3">R44</text>
<text x="228.6" y="156.9" transform="rotate(-90 228.6 156.9)">3</text>
<text x="233.9" y="158.3">510</text>
<text x="237.7" y="159.7">RP_JOY_RIGHT</text>
<text x="39.1" y="163.3">R4</text>
<text x="39.1" y="165.6">1K</text>
<text x="133.1" y="166.6">JOY_RIGHT</text>
<text x="133.2" y="164">JOY_FIRE2</text>
<text x="152.6" y="165.4">4</text>
<text x="152.6" y="167.9">8</text>
<text x="152.6" y="162.8">9</text>
<text x="30.1" y="169">EAR</text>
<text x="32.5" y="173.4">Q1</text>
<text x="37.3" y="170.6" transform="rotate(-90 37.3 170.6)">3</text>
<text x="41.6" y="173.5">1</text>
<text x="47.7" y="172.7">10K</text>
<text x="62.5" y="172.1">100nF</text>
<text x="69.9" y="172.1">C9</text>
<text x="77.6" y="172.1">510</text>
<text x="108.2" y="170.9">TN</text>
<text x="108.9" y="173.5">T</text>
<text x="134.3" y="171.6">JOY_LEFT</text>
<text x="152.6" y="170.4">3</text>
<text x="152.6" y="173">7</text>
<text x="163.6" y="170.4">J13</text>
<text x="163.6" y="172.7">Joy</text>
<text x="28.9" y="175.7">BC846</text>
<text x="37.3" y="178.3" transform="rotate(-90 37.3 178.3)">2</text>
<text x="48.9" y="177.1">R5</text>
<text x="55.9" y="177.1">C6</text>
<text x="64.8" y="178.5">D1</text>
<text x="78.7" y="177.1">R6</text>
<text x="86.1" y="177.9">R7</text>
<text x="108.1" y="176">RN</text>
<text x="108.7" y="178.6">R</text>
<text x="120.7" y="177.1">J10</text>
<text x="120.7" y="179.7">AudioJack3</text>
<text x="133.2" y="176.7">JOY_DOWN</text>
<text x="133.2" y="179.3">JOY_FIRE1</text>
<text x="152.6" y="175.5">2</text>
<text x="152.6" y="178.1">6</text>
<text x="10.3" y="185.9">D</text>
<text x="56.8" y="182.2">10nF</text>
<text x="64.8" y="180.8">1N4148</text>
<text x="86.1" y="180.2">10K</text>
<text x="108.1" y="181.1">SN</text>
<text x="108.8" y="183.6">S</text>
<text x="136" y="181.8">JOY_UP</text>
<text x="152.6" y="180.6">1</text>
<text x="285.3" y="185.9">D</text>
<text x="35.7" y="189.8">GND</text>
<text x="145.7" y="189.9">GND</text>
<text x="35" y="199.9">1</text>
<text x="85" y="199.9">2</text>
<text x="135" y="199.9">3</text>
<text x="185" y="199.9">4</text>
<text x="235" y="199.9">5</text>
<text x="285" y="199.9">6</text>
</g>
<g font-size="1.4">
<text x="236.2" y="82.9">2</text>
<text x="239.1" y="83.9">2</text>
<text x="235.7" y="88">1B</text>
<text x="236.6" y="88">A</text>
<text x="239.1" y="89">1</text>
</g>
</svg>
